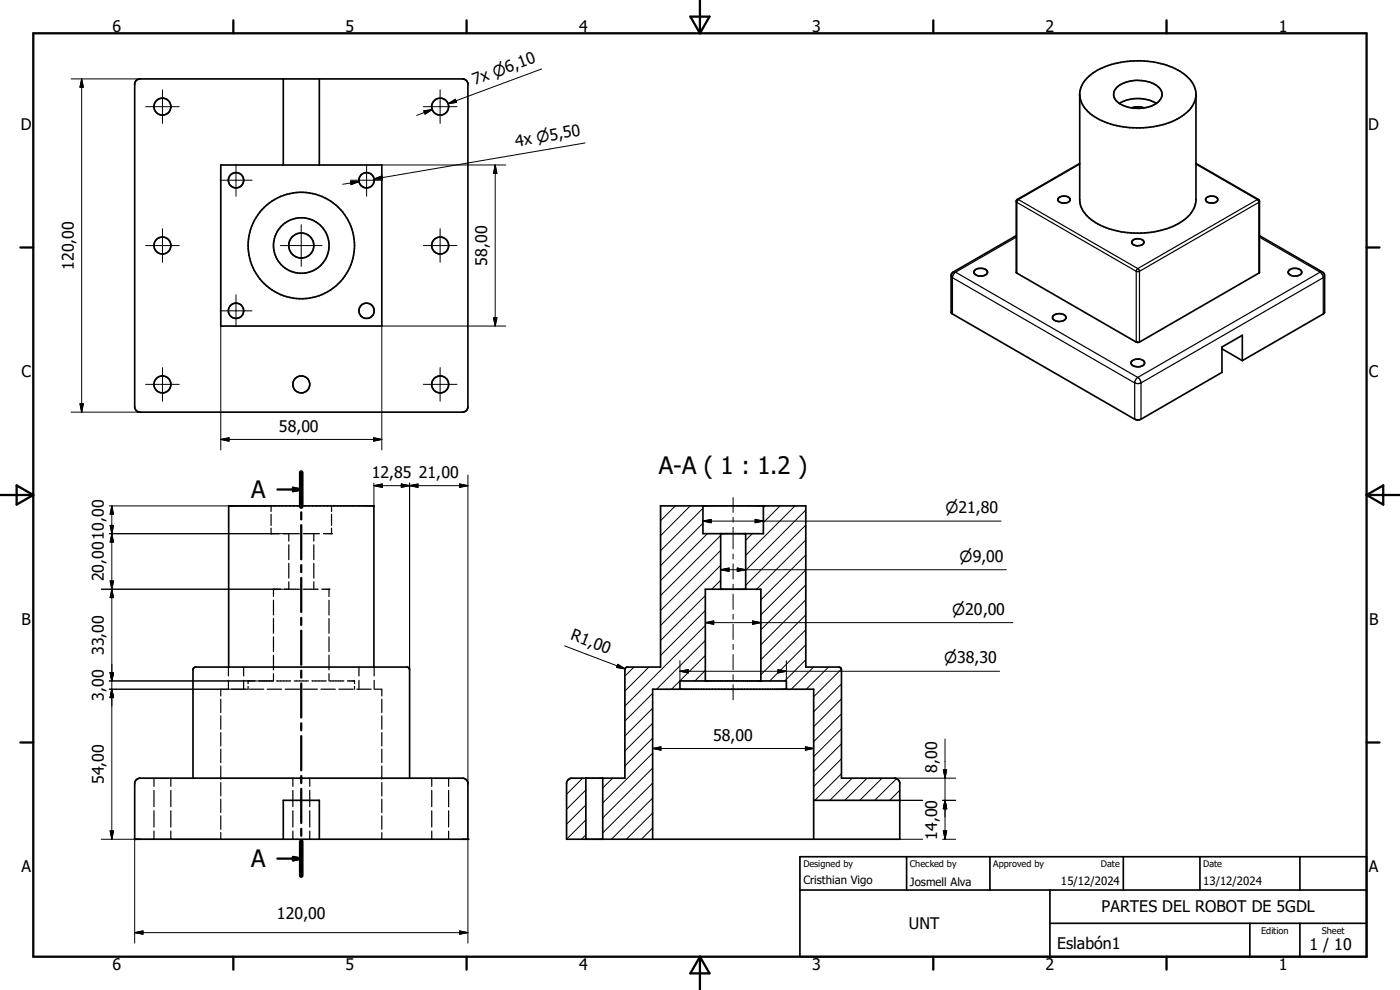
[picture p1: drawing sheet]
<svg xmlns="http://www.w3.org/2000/svg" width="297mm" height="210mm" viewBox="0 0 297 210" stroke-linecap="round" stroke-linejoin="round" font-family="sans-serif">
<g fill="none" stroke="#000" stroke-width=".21">
<path d="M15.1 16.7h14.6M17.3 16.7v70.7M17.3 16.7l.4 1.8h-.7zM34.5 19v7.2M93.4 19v7.2M114.9 14.6l-19.8 7.4M30.9 22.6h7.1M46.7 38.2h6.8M50.1 34.9v6.7M74.4 38.5h1.8l-1.7 .7zM74.4 38.2h6.8M76.2 38.5l-3.5 .6"/>
<path d="M77.8 34.9v6.7M79.4 38l1.7-.7 .1 .7zM81 35h26.3M81.1 37.7l-1.7 .3M89.8 22.6h7.2M89.9 23.5l1.8-.3-1.5 1zM91.7 23.2l-3.3 1.3M95.1 22l1.5-.9 .3 .6zM96.7 21.4l-1.6 .6M105.1 35v34.2M105.1 35l.3 1.8h-.7zM124.1 30.3l-44.7 7.7"/>
<path d="M30.9 52.1h7.1M34.5 48.5v7.2M59.5 52.1h8.8M63.9 47.7v8.8M89.8 52.1h7.2M93.4 48.5v7.2M34.5 78v7.1M46.7 65.9h6.8M46.8 69.2v26.3M50.1 62.5v6.8M93.4 78v7.1M104.7 67.4h.7l-.3 1.8z"/>
<path d="M107.3 69.2h-26.3v26.3M15.1 87.4h14.6M17 85.7h.7l-.4 1.7zM30.9 81.5h7.1M46.8 93.2h34.2M46.8 93.2l1.8-.3v.7zM79.3 92.9l1.7 .3-1.7 .4zM89.8 81.5h7.2M23.2 113.2h38.1M23.2 107.3h34.3M23.4 111.5l.7 3.5h-.7l.7-3.5zM23.7 107.3v70.7"/>
<path d="M23.7 107.3l.4 1.8h-.7zM79.3 103h20M79.3 103l1.8-.3v.7zM79.3 102.5v4.8M85.1 102.7v.7l3.6-.7v.7zM86.9 102.5v39.6M97.5 102.7l1.8 .3-1.8 .4zM99.3 100.8v65.5M143.3 107.3l-3.2 3.2M146.4 107.3l-6.3 6.3M149.1 111l-9 9M149.1 107.8l-9 9"/>
<path d="M149.1 110.5h63.3M149.1 110.5l1.8-.3v.7zM150.1 113.2l-10 10M152.9 119.9l-12.8 12.8M152.9 116.8l-12.8 12.7M152.9 113.6l-12.8 12.7M155.5 105.6v3.1M155.5 109.7v1.1M155.5 111.9v4.5M155.5 117.5v1.1M155.5 119.6v3.2M159.6 113.2l-1.4 1.4"/>
<path d="M160.2 110.2l1.8 .3-1.8 .4zM162.3 107.3l-.3 .4M165.5 107.3l-3.5 3.5M168.7 107.3l-10.5 10.5M170.9 117.7l-9.5 9.6M170.9 114.6l-10.4 10.4M170.9 111.4l-12.7 12.8M170.9 108.2l-12.7 12.8M21.5 125h39.8M23.4 123.2l.7 3.6h-.7l.7-3.6zM119.8 137l12.8 4.9M149.6 139l-7.1 7.2"/>
<path d="M149.6 135.9l-10.3 10.3M149.6 132.7l-17 17.1M149.6 129.5l-9.5 9.5M149.6 126.3l-9.5 9.6M149.6 132.1h65.3M149.6 132.1l1.8-.4v.7zM152.9 123.1l-1.9 1.9M152.9 120.9h60.6M152.9 120.9l1.8-.4v.7zM155.5 123.9v1.1M155.5 126v3.2M155.5 130.3v1.1"/>
<path d="M155.5 132.4v3.3M155.5 136.7v1.1M155.5 138.8v3.3M156.4 120.5l1.8 .4-1.8 .3zM159.7 131.7l1.7 .4-1.7 .3zM170.9 136.8l-7.6 7.7M170.9 133.6l-9.5 9.5M170.9 130.4l-9.5 9.6M170.9 127.3l-9.5 9.5M170.9 124.1l-9.5 9.5M170.9 120.9l-9.5 9.5M170.9 140l-4.4 4.5"/>
<path d="M23.2 144.5h34.8M23.2 146.2h29.4M23.4 142.7h.7l-.4 1.8zM23.7 146.2l.4 1.8h-.7zM131.1 140.9l1.5 1-1.8-.3zM134.5 141.5l-1.9 1.9M137.7 141.5l-5.1 5.1M138.5 159.8l-10.6 10.5M138.5 156.6l-5.9 5.9M138.5 153.4l-5.9 5.9M138.5 150.2l-5.9 5.9M138.5 147.1l-5.9 5.9"/>
<path d="M138.5 158.8h34.1M138.5 158.8l1.7-.4v.7zM144.3 142.4h67.8M144.3 142.4l1.7-.4v.8zM144.3 140.2v4.3M149.6 142.2l-2.2 2.3M155.5 143.1v1.1M155.5 145.2v3.3M165.1 142l1.7 .4-1.7 .4zM166.8 140.2v4.3M170.9 158.4l1.7 .4-1.7 .3zM172.6 141.5l-4.7 4.7"/>
<path d="M175.8 141.5l-4.8 4.7M178.5 142l-5.9 5.8M178.5 157.8l-5.9 5.9M178.5 154.6l-5.9 5.9M178.5 151.4l-5.9 5.9M178.5 148.3l-5.9 5.9M178.5 145.1l-5.9 5.9M200.5 156.8v21.2M21.5 178h25.3M23.4 176.3h.7l-.4 1.7zM28.6 178v22.1M99.3 178v22.1"/>
<path d="M123.6 165.1l-3.4 3.4M124.3 177.1l-.9 .9M124.3 173.9l-4.1 4.1M124.3 170.8l-4.1 4.1M124.3 167.6l-4.1 4.1M130 165.1l-2.1 2.1M138.5 175.6l-2.4 2.4M138.5 172.5l-5.6 5.5M138.5 169.3l-8.8 8.7M138.5 166.1l-10.6 10.6M138.5 162.9l-10.6 10.6M178.5 164.1l-5.6 5.7"/>
<path d="M178.5 161l-5.9 5.9M180.8 165.1l-4.7 4.7M184 165.1l-4.8 4.7M187.1 165.1l-4.7 4.7M189.7 165.1h13M190.2 165.2l-4.6 4.6M190.9 167.6l-2.1 2.2M190.9 178h4.8M190.9 169.8h4.8M200 178h2.7M200 169.8h2.7M200.1 176.3h.7l-.3 1.7z"/>
<path d="M200.1 163.3h.7l-.3 1.8zM200.5 169.8l.3 1.8h-.7zM28.6 197.8h70.7M28.6 197.8l1.7-.3v.7zM97.5 197.5l1.8 .3-1.8 .4z"/>
</g>
<g fill="none" stroke="#000" stroke-width=".25">
<path d="M229.1 34.8l-13 7.5M253.7 34.8l13 7.5M201.8 58.5l.3 .4 38.6 22.3M202.3 57.7h.4M202.7 57.7l-.6 1v7.9M202.7 57.7l38.7 22.4M215.6 50.3l-12.9 7.4M215.6 42.7l.1 .2 25.4 14.7M215.8 42.3h.3M216.1 42.3l-.4 .5v15.1M216.1 42.3l25.3 14.7M241.1 57.6h.6"/>
<path d="M241.1 57.6v15M241.4 57l-.3 .6M241.4 57l.3 .6M241.7 57.6v15M266.7 42.3l.4 .6M266.7 42.3l-25.3 14.7M267 42.3h-.3M267.1 42.9v15M267.1 42.9l-25.4 14.7M267.2 50.3l12.9 7.4M267.2 42.7l-.1 .2M280.1 57.7l.5 .7 .1 .5"/>
<path d="M280.1 57.7l-38.7 22.4M280.5 57.7h-.4M280.7 58.9v7.7M280.7 58.9l-38.6 22.3M281 58.5l-.3 .4M240.7 81.2l.7 .2 .7-.2M240.7 81.2v7.7M241.4 80.1l-.5 .5-.2 .6M241.4 80.1a1.51 1.51 0 0 1 .7 1.1M242.1 81.2v7.7M57.5 113.2h.1M57.5 113.2h1.7"/>
<path d="M57.5 107.3v1.2M57.5 109.1v2.4M57.5 112v1.2M60.1 113.2h3.4M61.3 113.2v1.6M61.3 115.6v3.1M61.3 119.5v3.1M64.3 113.2h3.5M66.6 113.2v1.6M66.6 115.6v3.1M66.6 119.5v3.1M68.6 113.2h1.7"/>
<path d="M70.3 113.2h.1M70.3 107.3v1.2M70.3 109.1v2.4M70.3 112v1.2M58 127.3v3.2M58 131.2v3.1M58 135.1v3.1M58 139v3.1M59.6 125h-1.6v1.5M60.4 125h3.1M61.3 123.4v1.6M64.3 125h3.2"/>
<path d="M66.6 123.4v1.6M68.3 125h1.5M69.8 125h.1M69.8 125v1.5M69.8 127.3v3.2M69.8 131.2v3.1M69.8 135.1v3.1M69.8 139v3.1M46.8 148.3v2.9M46.8 151.9v2.8M46.8 155.4v2.8M46.8 158.9v2.9"/>
<path d="M48.4 146.2h-1.6v1.4M48.5 141.5v1.9M48.5 144.3v1.9M49.1 146.2h3M51.7 141.5v1.9M51.7 144.3v1.9M52.6 145.6v.6M52.9 146.2h3.1M54.1 144.5h-1.5v.5M54.9 144.5h3M56.7 146.2h3M58 142.9v1.6"/>
<path d="M58.7 144.5h3M60.5 146.2h3.1M62.4 144.5h3M64.3 146.2h3M66.2 144.5h3M68.1 146.2h3M69.8 142.9v1.6M69.9 144.5h3.1M71.9 146.2h3M73.7 144.5h1.5v.5M75.2 145.6v.6M75.7 146.2h3"/>
<path d="M76.1 141.5v1.9M76.1 144.3v1.9M79.4 141.5v1.9M79.4 144.3v1.9M79.5 146.2h1.5v1.4M81 148.3v2.9M81 151.9v2.8M81 155.4v2.8M81 158.9v2.9M32.7 165.1v1.7M32.7 167.7v3.4M32.7 172v3.4"/>
<path d="M32.7 176.3v1.7M36.2 165.1v1.7M36.2 167.7v3.4M36.2 172v3.4M36.2 176.3v1.7M46.8 162.5v2.8M46.8 166v2.8M46.8 169.6v2.8M46.8 173.1v2.8M46.8 176.6v1.4M62.1 165.1v1.7M62.1 167.7v3.4"/>
<path d="M62.1 172v3.4M62.1 176.3v1.7M65.7 165.1v1.7M65.7 167.7v3.4M65.7 172v3.4M65.7 176.3v1.7M81 162.5v2.8M81 166v2.8M81 169.6v2.8M81 173.1v2.8M81 176.6v1.4M91.6 165.1v1.7"/>
<path d="M91.6 167.7v3.4M91.6 172v3.4M91.6 176.3v1.7M95.2 165.1v1.7M95.2 167.7v3.4M95.2 172v3.4M95.2 176.3v1.7"/>
</g>
<g fill="none" stroke="#000" stroke-width=".36">
<path d="M28.8 17.1l.7-.4h68.8l.7 .4 .3 .6v68.8a1.17 1.17 0 0 1-1 .9h-68.8l-.7-.4-.2-.5v-68.8zM60.1 16.7v18.3M67.7 16.7v18.3M237 18.5a7.4 7.4 0 0 1 8.9 .1 2.12 2.12 0 0 1-.8 3.5 7.5 7.5 0 0 1-8.3-.7 1.92 1.92 0 0 1 .2-2.9zM46.8 35h34.2v34.2h-34.2zM229.1 34.7l-13.4 7.8-.1 15.3 25.8 14.8h.3l25.5-14.8-.1-15.3-13.4-7.8M237.5 21.9a7.8 7.8 0 0 1 7.8 0M240.1 22.9a3.6 3.6 0 0 1 2.6 0M253.7 20v22.3a6.3 6.3 0 0 1-3.9 5.2 19 19 0 0 1-17.8-.6 5.7 5.7 0 0 1-2.9-4.6v-22.5a7 7 0 0 1 4.8-5.4 19.2 19.2 0 0 1 16.9 1 5.3 5.3 0 0 1 2.7 5.9 9.4 9.4 0 0 1-6.8 5.1 19 19 0 0 1-15-2 5.7 5.7 0 0 1-2.6-4.2M206.7 57.4a1.78 1.78 0 0 1 2.8 .3 1.7 1.7 0 0 1-2.9 .1zM215.6 50l-13.5 7.8-.3 .7 .1 7.9 38.8 22.5 .5 .2 .9-.2 17.1-9.9v-5.4l4.4-2.5v5.4M224.7 41.9a1.57 1.57 0 0 1 2.3 .5 1.54 1.54 0 0 1-2.6 0z"/>
<path d="M240.4 50.9a1.71 1.71 0 0 1 2.3 .4 1.28 1.28 0 0 1-1.8 .8 .65 .65 0 0 1-.7-.4 .65 .65 0 0 1 .2-.8zM255.9 42a1.52 1.52 0 0 1 2.4 .4 1.54 1.54 0 0 1-2.5 0zM267.2 50l13.5 7.8 .3 .7v7.7l-.3 .4-17.1 9.9M273.4 57.4a1.85 1.85 0 0 1 2.7 .2 1.3 1.3 0 0 1-1.8 .9 .84 .84 0 0 1-.9-1.1zM223.5 66.9a1.82 1.82 0 0 1 2.7 .4 1.69 1.69 0 0 1-2.9 .2zM240.2 76.5a1.75 1.75 0 0 1 2.6 .5 1.67 1.67 0 0 1-2.8 .1zM259.2 74l4.4 2.5M140.1 107.3h30.8v34.2h7l.5 .3 .1 23.3h11.4l.7 .4 .3 .5v12h-70.7v-12l.2-.5 .8-.4h11.4v-23.3l.5-.3h7zM149.1 107.3v5.9h12.9v-5.9M152.9 113.2v11.8M158.2 113.2v11.8M48.5 141.5v-34.2h30.8v34.2"/>
<path d="M144.3 146.2v-1.7h22.5v1.7M149.6 144.5v-19.5h11.8v19.5M28.8 165.5l.7-.4h68.8l.7 .4 .3 .5v12h-70.7v-12zM40.9 165.1v-23l.1-.3 .5-.3 45.1 .1 .3 .5v23M60.1 178v-8.2h7.6v8.2M124.3 165.1v12.9M127.9 165.1v12.9M138.5 178v-31.8h34.1v31.8M172.6 169.8h18.3M169.7 188.8h120.2M169.7 181.7h120.2v21.3h-120.2zM192.3 181.7v7.1"/>
<path d="M210 181.7v7.1M222.7 195.9h67.2M222.7 188.8v14.2M238.3 181.7v7.1M254.6 181.7v7.1M265.2 195.9v7.1M275.8 181.7v7.1M275.8 195.9v7.1"/>
<circle cx="34.5" cy="22.6" r="1.79"/>
<circle cx="50.1" cy="38.2" r="1.63"/>
<circle cx="77.8" cy="38.2" r="1.62"/>
<circle cx="93.4" cy="22.6" r="1.8"/>
<circle cx="34.5" cy="52.1" r="1.79"/>
<circle cx="63.9" cy="52.1" r="2.65"/>
<circle cx="63.9" cy="52.1" r="11.3"/>
<circle cx="63.9" cy="52.1" r="5.9"/>
<circle cx="93.4" cy="52.1" r="1.8"/>
<circle cx="50.1" cy="65.9" r="1.63"/>
<circle cx="77.8" cy="65.9" r="1.62"/>
<circle cx="34.5" cy="81.5" r="1.79"/>
<circle cx="63.9" cy="81.5" r="1.8"/>
<circle cx="93.4" cy="81.6" r="1.8"/>
</g>
<g fill="#000">
<circle cx="149.1" cy="107.3" r=".18"/>
<circle cx="162" cy="107.3" r=".18"/>
<circle cx="161.4" cy="144.5" r=".18"/>
<circle cx="28.6" cy="178" r=".18"/>
<circle cx="99.3" cy="178" r=".18"/>
</g>
<g fill="none" stroke="#000" stroke-width=".48">
<path d="M7.1 7.1h282.8v195.9h-282.8zM49.5 4.3v2.8M99 4.3v2.8M146.5 3.5h4l-2 3.6zM148.5 0v7.1M198 4.3v2.8M247.5 4.3v2.8M4.3 52.5h2.8M289.9 52.5h2.8M0 105h7.1M3.5 103l3.6 2-3.6 2zM58.9 103.8h5"/>
<path d="M62.2 103.5l1.7 .3-1.7 .4zM63.9 100.2v7.3M63.9 108.7v1.5M63.9 111.4v7.2M63.9 119.9v1.5M289.9 105h7.1M289.9 105l3.6-2v4zM63.9 122.6v7.2M63.9 131.1v1.5M63.9 133.8v7.2M4.3 157.5h2.8M63.9 142.3v1.4"/>
<path d="M63.9 145v7.2M63.9 153.4v1.5M63.9 156.2v7.2M289.9 157.5h2.8M63.9 164.6v1.5M63.9 167.4v7.2M63.9 175.8v1.5M63.9 178.5v7.3M58.9 182.1h5M62.2 181.8l1.7 .3-1.7 .4zM49.5 203v2.7M99 203v2.7"/>
<path d="M148.5 203v7M148.5 203l2 3.5h-4zM198 203v2.7M247.5 203v2.7"/>
</g>
<path d="M63.9 100.2v7.3M63.9 178.5v7.3" fill="none" stroke="#000" stroke-width=".99"/>
<path d="M62.2 103.5l1.7 .3-1.7 .4zM62.2 181.8l1.7 .3-1.7 .4z" fill="#000" stroke="#000" stroke-width=".48"/>
<g fill="#000" stroke="#000" stroke-width=".21">
<path d="M17.3 16.7l.4 1.8h-.7zM74.4 38.5h1.8l-1.7 .7zM79.4 38l1.7-.7 .1 .7zM89.9 23.5l1.8-.3-1.5 1zM95.1 22l1.5-.9 .3 .6zM105.1 35l.3 1.8h-.7zM104.7 67.4h.7l-.3 1.8zM17 85.7h.7l-.4 1.7zM46.8 93.2l1.8-.3v.7zM79.3 92.9l1.7 .3-1.7 .4zM23.4 111.5h.7l-.4 1.7zM23.7 107.3l.4 1.8h-.7z"/>
<path d="M23.7 113.2l.4 1.8h-.7zM79.3 103l1.8-.3v.7zM85.1 102.7l1.8 .3-1.8 .4zM86.9 103l1.8-.3v.7zM97.5 102.7l1.8 .3-1.8 .4zM149.1 110.5l1.8-.3v.7zM160.2 110.2l1.8 .3-1.8 .4zM23.4 123.2h.7l-.4 1.8zM23.7 125l.4 1.8h-.7zM149.6 132.1l1.8-.4v.7zM152.9 120.9l1.8-.4v.7zM156.4 120.5l1.8 .4-1.8 .3z"/>
<path d="M159.7 131.7l1.7 .4-1.7 .3zM23.4 142.7h.7l-.4 1.8zM23.7 146.2l.4 1.8h-.7zM131.1 140.9l1.5 1-1.8-.3zM138.5 158.8l1.7-.4v.7zM144.3 142.4l1.7-.4v.8zM165.1 142l1.7 .4-1.7 .4zM170.9 158.4l1.7 .4-1.7 .3zM23.4 176.3h.7l-.4 1.7zM200.1 176.3h.7l-.3 1.7zM200.1 163.3h.7l-.3 1.8zM200.5 169.8l.3 1.8h-.7z"/>
<path d="M28.6 197.8l1.7-.3v.7zM97.5 197.5l1.8 .3-1.8 .4z"/>
</g>
<g font-size="5.1">
<text x="139.8" y="100.6">A-A ( 1 : 1.2 )</text>
<text x="53.3" y="105.7">A</text>
<text x="53.3" y="184">A</text>
</g>
<g font-size="3.4">
<text x="23.8" y="6.8">6</text>
<text x="73.3" y="6.8">5</text>
<text x="122.9" y="6.8">4</text>
<text x="172.3" y="6.8">3</text>
<text x="221.8" y="6.8">2</text>
<text x="271.3" y="6.8">1</text>
<text x="100.7" y="18.1" transform="rotate(-20 100.7 18.1)">7x n6,10</text>
<text x="4.4" y="27.5">D</text>
<text x="290.3" y="27.5">D</text>
<text x="109.5" y="31.1" transform="rotate(-10 109.5 31.1)">4x n5,50</text>
<text x="15.7" y="57.2" transform="rotate(-90 15.7 57.2)">120,00</text>
<text x="103.4" y="56.3" transform="rotate(-90 103.4 56.3)">58,00</text>
<text x="4.5" y="80">C</text>
<text x="290.4" y="80">C</text>
<text x="59.2" y="91.6">58,00</text>
<text x="78.9" y="101.3">12,85</text>
<text x="88.9" y="101.3">21,00</text>
<text x="22.1" y="123.3" transform="rotate(-90 22.1 123.3)">20,0010,00</text>
<text x="4.5" y="132.5">B</text>
<text x="120.9" y="135.6" transform="rotate(21 120.9 135.6)">R1,00</text>
<text x="290.4" y="132.5">B</text>
<text x="22.1" y="138.9" transform="rotate(-90 22.1 138.9)">33,00</text>
<text x="22.1" y="148.6" transform="rotate(-90 22.1 148.6)">3,00</text>
<text x="151.3" y="157.1">58,00</text>
<text x="22.1" y="166.4" transform="rotate(-90 22.1 166.4)">54,00</text>
<text x="198.8" y="163.9" transform="rotate(-90 198.8 163.9)">8,00</text>
<text x="198.8" y="178.1" transform="rotate(-90 198.8 178.1)">14,00</text>
<text x="4.5" y="185">A</text>
<text x="290.4" y="185">A</text>
<text x="58.8" y="194.9">120,00</text>
<text x="192.8" y="197.1">UNT</text>
<text x="233.7" y="193.5">PARTES DEL ROBOT DE 5GDL</text>
<text x="224.3" y="201.3">Eslabón1</text>
<text x="277.8" y="201.5">1 / 10</text>
<text x="23.8" y="205.7">6</text>
<text x="73.3" y="205.7">5</text>
<text x="122.9" y="205.7">4</text>
<text x="172.3" y="205.7">3</text>
<text x="221.8" y="205.7">2</text>
<text x="271.3" y="205.7">1</text>
</g>
<g font-size="3.2">
<text x="200.6" y="108.8">n21,80</text>
<text x="203.6" y="119.2">n9,00</text>
<text x="202" y="130.4">n20,00</text>
<text x="200.3" y="140.7">n38,30</text>
</g>
<g font-size="2.4">
<text x="170.4" y="187.6">Cristhian Vigo</text>
<text x="193" y="188">Josmell Alva</text>
<text x="225.1" y="187.7">15/12/2024</text>
<text x="255.3" y="187.7">13/12/2024</text>
</g>
<g font-size="1.9">
<text x="170.4" y="183.9">Designed by</text>
<text x="193" y="183.9">Checked by</text>
<text x="210.7" y="183.9">Approved by</text>
<text x="233.6" y="183.9">Date</text>
<text x="255.3" y="183.9">Date</text>
<text x="267.5" y="198">Edition</text>
<text x="280.4" y="198">Sheet</text>
</g>
</svg>
